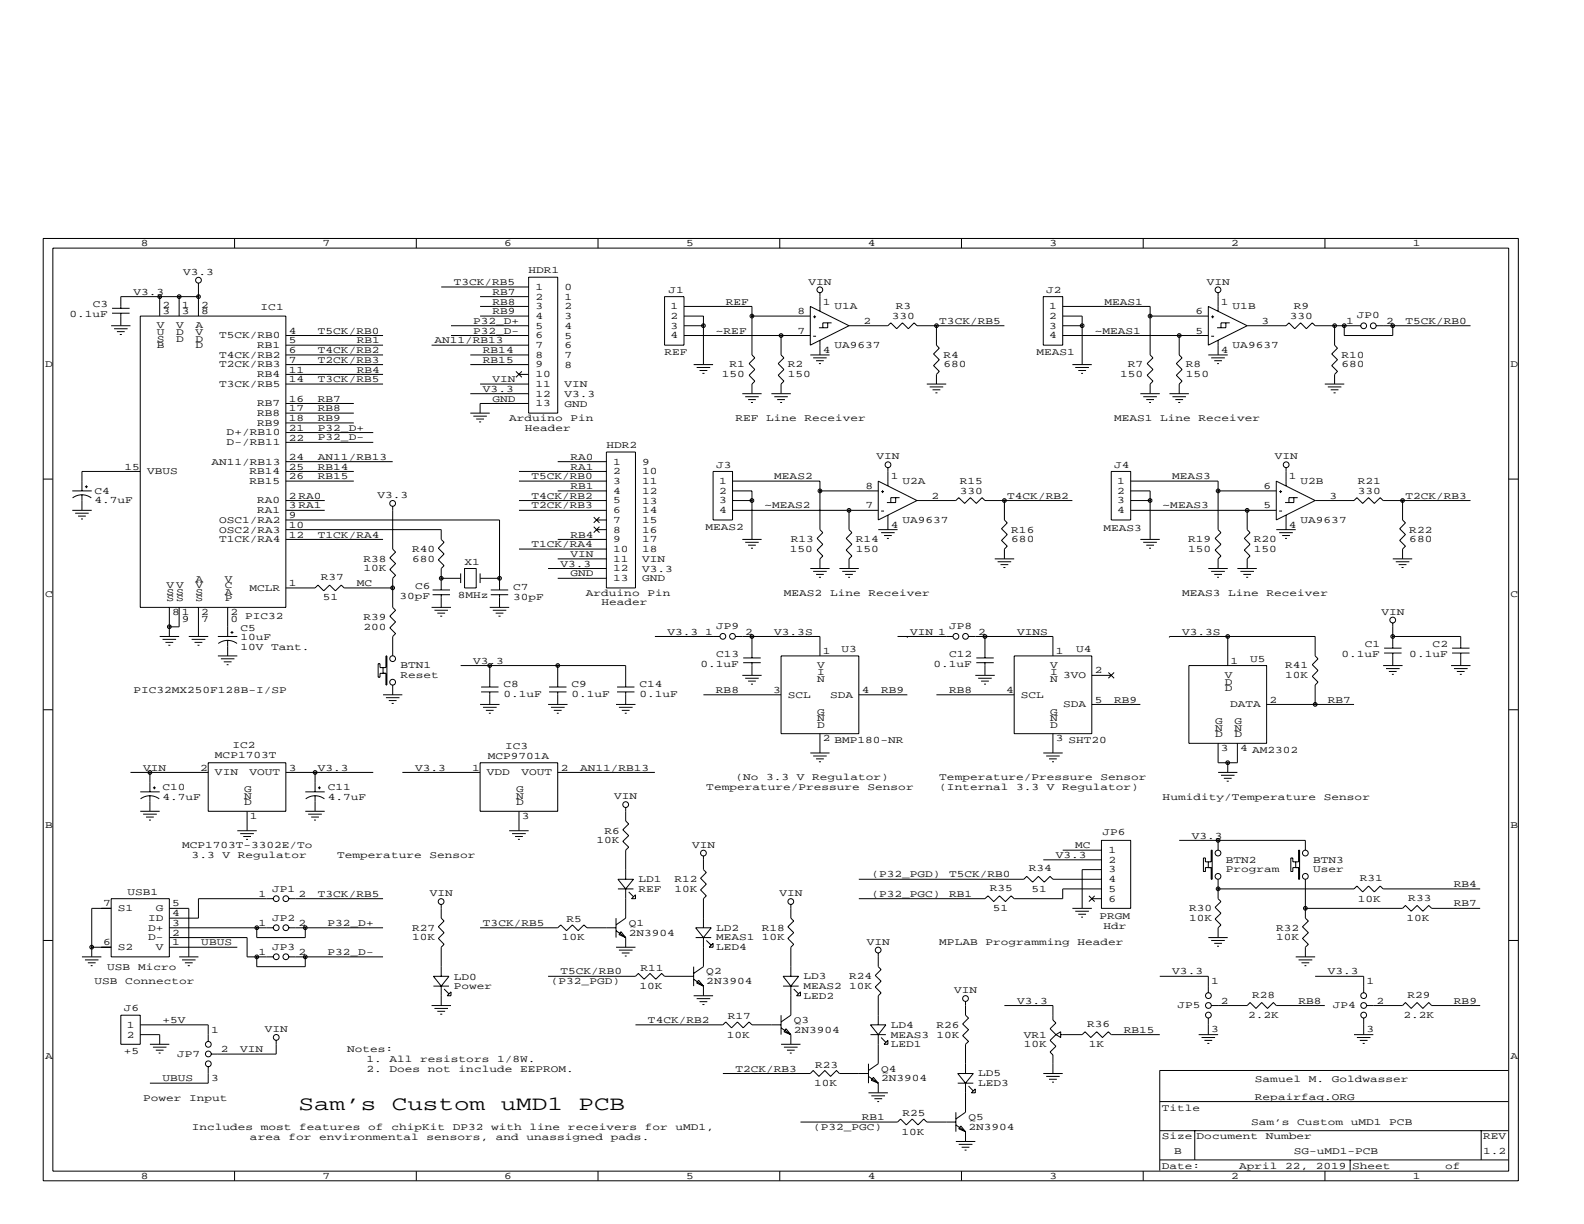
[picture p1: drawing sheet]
<svg xmlns="http://www.w3.org/2000/svg" width="279mm" height="216mm" viewBox="0 0 279 216" stroke-linecap="round" stroke-linejoin="round" font-family="sans-serif">
<g fill="none" stroke="#000" stroke-width=".18">
<path d="M7.6 42.1h260.2v166.2h-260.2zM9.3 43.8h256.8v162.8h-256.8zM19.6 57.5h3.4M19.8 55.2h3.1M19.8 54.4h3.1M20.1 58h2.4M20.6 58.5h1.4M21.1 59h.4M21.3 55.2v2.3M24.7 55.8h25.7v51.3h-25.7zM28.2 52.3v3.5M31.6 52.3v3.5"/>
<path d="M35 52.3h-13.7v2.1M35 49.9v5.9M41.4 42.1v1.7M50.4 59.2h17.2M73.4 42.1v1.7M77.8 50.6h15.4M79.6 57.5h13.6M79.6 59.2h13.6M84.7 52.3h8.5M84.7 55.8h8.5M84.7 54.1h8.5M93.2 48.9h5.2v24h-5.2z"/>
<path d="M105.5 42.1v1.7M117.2 52.3h3.4v8.6h-3.4zM120.6 57.5h3.5M120.6 54.1h12v8.5l.5 .5-1 1 1 1.1-1 1 1 1-.5 .5v1.7M120.6 55.8h3.5v8.5M120.6 59.2h22.3M132.6 55.8h10.3M137.5 42.1v1.7M137.8 59.2v3.4l.5 .5-1 1 1 1.1-1 1 1 1-.5 .5v1.7M142.9 54.1l6.9 3.4-6.9 3.4zM143.4 55.9h.5M143.4 59.3h.5"/>
<path d="M143.7 55.6v.5M144.6 51.6v3.3M146 56.9v.9h-1.6M146.7 56.9h-1.6v.9M149.8 57.5h6.8l.5-.6 1.1 1.1 1-1.1 1 1.1 1-1.1 .5 .6h15.5M165.2 57.5v3.4l.5 .5-1 1 1 1-1 1.1 1 1-.5 .5v1.7M169.6 42.1v1.7M184 52.3h3.5v8.6h-3.5zM187.5 57.5h3.4M187.5 54.1h15.4v8.5l.5 .5-1.1 1 1.1 1.1-1.1 1 1.1 1-.5 .5v1.7M187.5 55.8h3.4v8.5M187.5 59.2h25.6"/>
<path d="M201.7 42.1v1.7M202.9 55.8h10.2M208 59.2v3.4l.5 .5-1 1 1 1.1-1 1 1 1-.5 .5v1.7M213.1 54.1l6.9 3.4-6.9 3.4zM213.6 55.9h.5M213.6 59.3h.5M213.9 55.6v.5M214.9 51.6v3.3M216.2 56.9v.9h-1.5M216.9 56.9h-1.5v.9M220 57.5h6.8l.6-.6 1 1.1 1-1.1 1 1.1 1.1-1.1 .5 .6h8M233.7 42.1v1.7"/>
<path d="M235.4 57.5v3.4l.5 .5-1 1 1 1-1 1.1 1 1-.5 .5v1.7M237.1 57.5v1.7h8.6v-1.7M242.8 57.5h16.6M50.4 67.7h17.2M50.4 62.6h17.2M50.4 64.3h17.2M50.4 60.9h17.2M50.4 72.9h12M50.4 66h17.2M50.4 71.2h12M50.4 78h15.4M50.4 76.3h15.4"/>
<path d="M50.4 74.6h12M76.1 60.9h17.1M83 69.4h10.2M83 62.6h10.2M83 64.3h10.2M83 72.9h3.4M83.5 73.4h2.4M84 73.9h1.4M84.5 74.4h.4M84.7 67.7h8.5M91 65.5l1 1M91.5 66h1.7"/>
<path d="M92 65.5l-1 1M93.2 71.2h-8.5v1.7M107 79.7h5.1v24h-5.1zM122.4 64.3h3.4M122.9 64.8h2.4M123.4 65.4h1.4M123.9 65.9h.4M130.9 69.4h3.4M131.4 70h2.4M132 70.5h1.3M132.5 71h.3M136.1 69.4h3.4"/>
<path d="M136.6 70h2.4M137.1 70.5h1.4M137.6 71h.3M142.9 62.6h3.4M143.4 63.1h2.4M143.9 63.6h1.4M144.4 64.1h.4M144.6 60v2.6M163.5 67.7h3.4M164 68.2h2.4M164.5 68.8h1.4M165 69.3h.4"/>
<path d="M189.2 64.3h3.4M189.7 64.8h2.4M190.2 65.4h1.4M190.7 65.9h.3M201.1 69.4h3.5M201.7 70h2.4M202.2 70.5h1.4M202.7 71h.3M206.3 69.4h3.4M206.8 70h2.4M207.3 70.5h1.4M207.8 71h.4"/>
<path d="M213.1 62.6h3.5M213.6 63.1h2.5M214.2 63.6h1.3M214.7 64.1h.3M214.9 60v2.6M233.7 67.7h3.4M234.2 68.2h2.4M234.7 68.8h1.4M235.2 69.3h.4M7.6 84.5h1.7M12.8 90h3.4M12.8 86.6h3.4"/>
<path d="M12.8 87.8a2.74 2.74 0 0 1 3.3 0M13.3 90.5h2.3M13.8 91h1.3M14.3 91.5h.3M14.5 87.3v2.7M15 85.9h.5M15.2 85.6v.5M24.7 83.2h-10.2v3.4M50.4 83.2h12M50.4 91.7h37.7v12.4M50.4 90h6.9M50.4 95.1h17.2"/>
<path d="M50.4 93.4h27.4v1.7l.5 .6-1 1 1 1-1 1.1 1 1-.5 .5v3.8M50.4 81.4h18.9M50.4 84.9h12M50.4 88.3h6.9M69.3 89.3v7.6l.5 .5-1 1 1 1-1 1.1 1 1-.5 .5v5.1l.5 .5-1 1.1 1 1-1 1 1 1.1-.5 .5v3.4M91.5 83.2h15.5M91.5 90h15.5M91.5 84.9h15.5M91.5 88.3h15.5M91.5 96.9h15.5M98.4 86.6h8.6M98.4 95.1h8.6"/>
<path d="M98.4 98.6h8.6M98.4 81.4h8.6M104.7 91.2l1 1M104.7 92.9l1 1.1M105.2 91.7h1.8M105.2 93.4h1.8M105.7 91.2l-1 1M105.7 92.9l-1 1.1M125.8 83.2h3.4v8.5h-3.4zM129.2 84.9h15.4v8.5l.5 .6-1 1 1 1-1 1 1 1.1-.5 .5v1.7M129.2 90h25.7M129.2 86.6h3.4v8.5"/>
<path d="M129.2 88.3h3.4M130.9 95.1h3.4M131.4 95.7h2.4M132 96.2h1.3M132.5 96.7h.3M144.6 86.6h10.3M149.8 90v3.4l.5 .6-1 1 1 1-1 1 1 1.1-.5 .5v1.7M154.9 93.4h3.4M154.9 84.9l6.8 3.4-6.8 3.4zM155.4 94h2.4M155.4 86.7h.5M155.4 90.1h.5"/>
<path d="M155.7 86.5v.5M155.9 94.5h1.4M156.4 95h.4M156.6 82.5v3.2M156.6 90.9v2.5M158 87.8v.8h-1.6M158.7 87.8h-1.6v.8M161.7 88.3h6.9l.5-.5 1.1 1 1-1 1 1 1-1 .5 .5h15.5M175.5 98.6h3.4M176 99.1h2.4M176.5 99.6h1.4M177.2 88.3v3.4l.5 .5-1 1.1 1 1-1 1 1 1-.5 .6v1.7"/>
<path d="M196 83.2h3.4v8.5h-3.4zM199.4 84.9h15.5v8.5l.5 .6-1.1 1 1.1 1-1.1 1 1.1 1.1-.5 .5v1.7M199.4 90h25.7M199.4 86.6h3.5v8.5M199.4 88.3h3.5M201.1 95.1h3.5M201.7 95.7h2.4M202.2 96.2h1.4M202.7 96.7h.3M214.9 86.6h10.2M220 90v3.4l.5 .6-1 1 1 1-1 1 1 1.1-.5 .5v1.7M225.1 93.4h3.4"/>
<path d="M225.1 84.9l6.9 3.4-6.9 3.4zM225.6 94h2.4M225.6 86.7h.5M225.6 90.1h.5M225.9 86.5v.5M226.2 94.5h1.3M226.7 95h.3M226.8 82.5v3.2M226.8 90.9v2.5M228.2 87.8v.8h-1.5M228.9 87.8h-1.5v.8M232 88.3h6.8l.5-.5 1.1 1 1-1 1 1 1.1-1 .5 .5h15.4"/>
<path d="M245.7 98.6h3.4M246.2 99.1h2.4M246.7 99.6h1.4M247.4 88.3v3.4l.5 .5-1 1.1 1 1-1 1 1 1-.5 .6v1.7M266.1 84.5h1.7M28.2 112.3h3.4M28.7 112.8h2.4M29.2 113.3h1.4M29.7 113.8h.3M29.9 107.1v5.2M31.6 107.1v3.5h-1.7M33.3 112.3h3.4"/>
<path d="M33.8 112.8h2.4M34.3 113.3h1.4M34.8 113.8h.4M35 107.1v5.2M38.4 112.3h3.5M38.4 115.7h3.5M38.5 113.5a2.74 2.74 0 0 1 3.3 0M39 116.2h2.4M39.5 116.7h1.3M40 117.2h.3M40.2 107.1v5.2M40.2 113v2.7"/>
<path d="M40.7 111.6h.5M40.9 111.3v.5M50.4 103.7h5.2l.5-.5 1 1 1-1 1.1 1 1-1 .5 .5h8.6M66.7 117.1h.3v.7h1.1v-2.1h.1v5.1h-.1v-2h-1.1v.7h-.3zM67.6 117.8v1M76.1 107.1h3.5M76.3 104.9h3.1M76.3 104.1h3.1M76.6 107.6h2.4M77.1 108.2h1.4M77.6 108.7h.4M77.8 104.9v2.2"/>
<path d="M77.8 102h3.5M81.3 101.1v1.7M81.3 117.4h29.1v3.8M81.9 100.3h2.1v3.4h-2.1zM84.7 101.1v1.7M84.7 102h3.4M86.4 107.1h3.4M86.4 117.4v3.8M86.6 104.9h3M86.6 104.1h3M86.9 107.6h2.4M87.4 108.2h1.4"/>
<path d="M87.9 108.7h.4M88.1 104.9v2.2M96.7 100.3h10.3M98.4 117.4v3.8M98.4 102h8.6M115.5 112.3h11.5M129.7 112.3h14.9v3.4M130.9 119.1h3.4M131.1 116.9h3.1M131.1 116.1h3.1M131.4 119.6h2.4M132.6 112.3v3.8"/>
<path d="M132.6 116.9v2.2M137.8 115.7h13.7v13.7h-13.7zM142.9 100.3h3.4M143.4 100.8h2.4M143.9 101.3h1.4M144.4 101.8h.4M148.1 100.3h3.4M148.6 100.8h2.4M149.1 101.3h1.3M149.6 101.8h.3M158.3 112.3h9.8M160 112.3h.1"/>
<path d="M170.8 112.3h14.9v3.4M172 119.1h3.5M172.2 116.9h3.1M172.2 116.1h3.1M172.5 119.6h2.4M173.7 112.3v3.8M173.7 116.9v2.2M177 100.1h.3M178.9 115.7h13.7v13.7h-13.7zM192.6 119.1h3.4M195.5 118.6l1 1M196.5 118.6l-1 1"/>
<path d="M206.3 112.3h.1M206.3 112.3h25.7v3.4l.5 .5-1 1 1 1.1-1 1 1 1-.5 .5v3.5M209.7 117.4h13.7v13.7h-13.7zM213.1 100.3h3.5M213.6 100.8h2.5M214.2 101.3h1.3M214.7 101.8h.3M216.6 112.3v5.1M218.3 100.3h3.4M218.8 100.8h2.4M219.3 101.3h1.4M219.8 101.8h.4"/>
<path d="M244 117.4h3.4M244.1 115.2h3.1M244.1 114.3h3.1M244.5 117.9h2.4M245 118.4h1.4M245.5 118.9h.3M245.7 112.3h12v2M245.7 109.9v4.4M245.7 115.2v2.2M247.2 100.1h.4M256 117.4h3.4M256.1 115.2h3.1"/>
<path d="M256.1 114.3h3.1M256.5 117.9h2.4M257 118.4h1.3M257.5 118.9h.3M257.7 115.2v2.2M7.6 125.2h1.7M23 136.2h13.7M24.7 139.7h3.5M26.4 136.2v3.5M27 139h.5M27.2 138.7v.5M36.7 134.5h13.7v8.6h-13.7z"/>
<path d="M50.4 136.2h15.4M53.8 139.7h3.5M55.6 136.2v3.5M56.1 139h.5M56.3 138.7v.5M67.6 122.6h3.4M68.1 123.1h2.4M68.6 123.6h1.4M69.1 124.1h.3M69.3 120.8v1.8M71 136.2h13.7M84.7 134.5h13.7v8.6h-13.7z"/>
<path d="M84.7 124.3h3.4M84.9 122h3M84.9 121.2h3M85.2 124.8h2.4M85.7 125.3h1.4M86.2 125.8h.4M86.4 122v2.3M96.7 124.3h3.4M96.9 122h3M96.9 121.2h3M97.2 124.8h2.4M97.7 125.3h1.4"/>
<path d="M98.2 125.8h.4M98.4 122v2.3M98.4 136.2h17.1M108.7 124.3h3.4M108.8 122h3.1M108.8 121.2h3.1M109.2 124.8h2.4M109.7 125.3h1.3M110.2 125.8h.3M110.4 122v2.3M124.1 122.6h13.7M132 120.1h1.3"/>
<path d="M132.5 120.7h.3M142.9 132.8h3.4M143.4 133.3h2.4M143.9 133.9h1.4M144.4 134.4h.4M144.6 129.4v3.4M151.5 122.6h8.5M165.2 122.6h13.7M173.1 120.1h1.3M173.6 120.7h.3M184 132.8h3.5M184.5 133.3h2.4"/>
<path d="M185 133.9h1.4M185.6 134.4h.3M185.7 129.4v3.4M192.6 124.3h8.5M214.9 131.1v3.4h3.4v-3.4M214.9 136.2h3.4M215.4 136.8h2.4M215.9 137.3h1.3M216.4 137.8h.3M216.6 134.5v1.7M223.4 124.3h15.4M266.1 125.2h1.7"/>
<path d="M19.6 158.5h10.3v10.3h-10.3zM24.7 143.1h3.5M24.8 140.9a2.74 2.74 0 0 1 3.3 0M25.2 143.6h2.5M25.8 144.1h1.3M26.3 144.7h.3M26.4 140.4v2.7M41.9 146.5h3.4M42.4 147h2.4M42.9 147.5h1.4M43.4 148.1h.3M43.6 143.1v3.4"/>
<path d="M48.2 158.5h-13.2v3.5h-5.1M51 158.5h16.6M53.8 143.1h3.5M53.9 140.9a2.74 2.74 0 0 1 3.3 0M54.4 143.6h2.4M54.9 144.1h1.4M55.4 144.7h.3M55.6 140.4v2.7M77.8 159.5v2.5l.5 .5-1 1 1 1-1 1 1 1.1-.5 .5v5.1M89.8 146.5h3.4M90.3 147h2.4M90.9 147.5h1.3"/>
<path d="M91.4 148.1h.3M91.5 143.1v3.4M109 155.1h2.7l-1.3 1.7zM109 156.8h2.7M110.4 142.4v2.4l.5 .5-1 1.1 1 1-1 1 1 1-.5 .6v5.1M110.4 156.8v5.2l-1.7 1.1M110.9 157.3l.8 .9M112.1 157.8v.7h-.7zM124.1 151v2.4l.5 .5-1 1 1 1.1-1 1 1 1-.5 .5v5.2M139.5 159.5v2.5l.5 .5-1 1 1 1-1 1 1 1.1-.5 .5v5.1M151.5 155.1h29.1l.5-.5 1 1 1.1-1 1 1 1-1 .5 .5h8.6M184 151.7h10.3"/>
<path d="M187.5 150h6.8M192.1 158l1 1M192.6 158.5h1.7M193.1 158l-1 1M194.3 156.8h-6.8v1.7h-8.6l-.5-.5-1.1 1-1-1-1 1-1-1-.6 .5h-22.2M194.3 148.2h5.1v12h-5.1zM194.3 153.4h-3.4v6.8M208 148.2h22.3v1.8M213.1 152v1M213.6 150h.2v5.1h-.2v-2.1h-1v.7h-.3v-2.4h.3v.7h1zM214.9 148.2v1.8M214.9 155.1v3.4l.5 .5-1.1 1 1.1 1.1-1.1 1 1.1 1-.5 .6v1.7"/>
<path d="M214.9 156.8h23.9l.5-.5 1.1 1 1-1 1 1 1.1-1 .5 .5h17.1M227.7 151.3h.3v.7h1.1v-2h.1v5.1h-.1v-2.1h-1.1v.7h-.3zM228.5 152v1M230.3 155.1v6.9l.5 .5-1.1 1 1.1 1-1.1 1 1.1 1.1-.5 .5v1.7M7.6 165.9h1.7M14.5 168.8h3.4M15 169.3h2.4M15.5 169.8h1.4M16 170.3h.3M16.2 167.1h3.4M19.6 160.2h-3.4v8.6M21.3 179.1h3.4v5.1h-3.4z"/>
<path d="M29.9 165.4h13.7v3.4h4.6M29.9 160.2h3.4v8.6M29.9 163.7h18.3M29.9 167.1h12M31.6 168.8h3.4M32.1 169.3h2.4M32.6 169.8h1.4M33.1 170.3h.4M45.3 163.7v1.7h8.5v-1.7M45.3 168.8v1.7h8.5v-1.7M51 163.7h16.6M51 168.8h16.6"/>
<path d="M76.1 177.4h3.5M76.5 172.2h2.7l-1.4 1.7zM76.5 173.9h2.7M76.6 177.9h2.4M77.1 178.4h1.4M77.6 178.9h.4M77.8 173.9v3.5M78.3 174.4l.9 .9M79.6 175v.6h-.7zM84.7 163.7h13.7l.5-.6 1 1.1 1.1-1.1 1 1.1 1-1.1 .5 .6h5.2M96.7 172.2h15.4l.5-.5 1 1 1.1-1 1 1 1-1 .5 .5h5.2M108.7 162v3.4"/>
<path d="M108.7 164.2l1.7 1.2M108.7 167.1h3.4M109.2 167.6h2.4M109.5 164.3l.9 1.1-1.2-.6zM109.7 168.1h1.3M110.2 168.6h.3M110.4 165.4v1.7M122.4 175.6h3.4M122.4 170.5v3.4M122.4 172.7l1.7 1.2M122.7 165.4h2.8M122.7 163.7h2.8l-1.4 1.7z"/>
<path d="M122.9 176.1h2.4M123.2 172.9l.9 1-1.2-.5zM123.4 176.7h1.4M123.9 177.2h.4M124.1 165.4v5.1l-1.7 1.2M124.1 173.9v1.7M124.6 165.9l.9 .8M125.8 166.4v.7h-.7zM137.8 179.1v3.4M138.1 172.2h2.8l-1.4 1.7zM138.1 173.9h2.8M139.5 173.9v5.2l-1.7 1.2"/>
<path d="M140 174.4l.9 .9M141.2 175v.6h-.7zM154.9 168.1v2.4l.5 .5-1 1.1 1 1-1 1 1 1-.5 .5v5.2M170.3 176.7v2.4l.5 .5-1 1 1 1-1 1.1 1 1-.5 .5v5.2M177.2 177.4h8.5v2.5l.6 .5-1.1 1.1 1.1 1M189.2 160.2h3.4M189.7 160.7h2.4M190.2 161.3h1.4M190.7 161.8h.3M204.6 172.2h8.5v2.9M213.1 179.6v2.9M213.1 165.4h3.5"/>
<path d="M213.6 165.9h2.5M213.6 177.4h6.4l.5-.6 1 1.1 1.1-1.1 1 1.1 1-1.1 .5 .6h8.6M214.2 166.4h1.3M214.7 166.9h.3M228.5 168.8h3.5M229.1 169.3h2.4M229.6 169.8h1.3M230.1 170.3h.3M230.3 160.2h17.1l.5-.5 1 1 1.1-1 1 1 1-1 .5 .5h8.6M232 172.2h8.5v2.9M240.5 179.6v2.9M241 177.4h6.4l.5-.6 1 1.1 1.1-1.1 1 1.1 1-1.1 .5 .6h8.6"/>
<path d="M266.1 165.9h1.7M24.7 180.8h12v2.9M24.7 182.5h3.5v1.7M26.4 184.2h3.5M27 184.7h2.4M27.5 185.2h1.4M28 185.8h.3M36.7 188.1v3h-10.3M48.7 183.5v2.4h-11.5M112.1 180.8h15.4l.5-.5 1 1 1.1-1 1 1 1-1 .5 .5h5.2M127.5 189.4h15.4l.5-.6 1 1.1 1.1-1.1 1 1.1 1-1.1 .6 .6h5.1M137.8 184.2h3.4"/>
<path d="M137.8 181.3l1.7 1.2M138.3 184.7h2.4M138.6 181.5l.9 1-1.2-.5zM138.8 185.2h1.4M139.3 185.8h.3M139.5 182.5v1.7M141.2 197.9h17.1l.6-.5 1 1 1-1 1 1 1-1 .6 .5h5.1M153.2 192.8h3.4M153.2 187.6v3.5M153.2 189.9l1.7 1.2M153.5 180.8h2.8l-1.4 1.7zM153.5 182.5h2.8"/>
<path d="M153.7 193.3h2.4M154.1 190l.8 1.1-1.2-.5zM154.2 193.8h1.4M154.7 194.3h.4M154.9 182.5v5.1l-1.7 1.2M154.9 191.1v1.7M155.4 183l.9 .9M155.9 184.2l.7-.7v.7zM168.6 196.2v3.4M168.6 198.4l1.7 1.2M168.9 189.4h2.8l-1.4 1.7zM168.9 191.1h2.8"/>
<path d="M169.5 198.6l.8 1-1.2-.5zM170.3 191.1v5.1l-1.7 1.2M170.3 199.6v1.7M170.8 191.6l.9 .8M172 192.1v.7h-.7zM184 189.4h3.5M184.5 189.9h2.4M185 190.4h1.4M185.6 190.9h.3M186.3 182.5l-1.1 1 1.1 1.1-1.1 1 .5 .5v3.3M186.3 182.5l.8-.5v1zM187.1 182.5h3.8l.5-.5 1 1 1-1 1.1 1 1-1 .5 .5h8.6"/>
<path d="M204.6 199.4h61.5M204.6 194.3h61.5M210.7 199.4v5.2M211.4 182.5h3.5M211.9 183h2.4M212.4 183.5h1.4M213 184h.3M238.8 182.5h3.4M239.3 183h2.4M239.9 183.5h1.3M240.4 184h.3M261.3 199.4v5.2"/>
<path d="M266.1 188.8h-61.5v17.7M41.4 206.6v1.7M73.4 206.6v1.7M105.5 206.6v1.7M137.5 206.6v1.7M168.6 201.3h3.4M169.1 201.9h2.4M169.6 206.6v1.7M169.6 202.4h1.4M170.2 202.9h.3M201.7 206.6v1.7M204.6 204.6h61.5"/>
<path d="M233.7 206.6v1.7M238.2 204.6v1.9"/>
<circle cx="28.2" cy="52.3" r=".33"/>
<circle cx="28.2" cy="52.3" r=".08"/>
<circle cx="31.6" cy="52.3" r=".33"/>
<circle cx="31.6" cy="52.3" r=".08"/>
<circle cx="35" cy="52.3" r=".33"/>
<circle cx="35" cy="49.4" r=".51"/>
<circle cx="35" cy="52.3" r=".08"/>
<circle cx="124.1" cy="57.4" r=".33"/>
<circle cx="124.1" cy="57.4" r=".08"/>
<circle cx="132.6" cy="55.8" r=".33"/>
<circle cx="132.6" cy="55.8" r=".08"/>
<circle cx="137.8" cy="59.2" r=".33"/>
<circle cx="137.8" cy="59.2" r=".08"/>
<circle cx="144.6" cy="51.1" r=".51"/>
<circle cx="165.2" cy="57.4" r=".33"/>
<circle cx="165.2" cy="57.4" r=".08"/>
<circle cx="190.9" cy="57.4" r=".33"/>
<circle cx="190.9" cy="57.4" r=".08"/>
<circle cx="202.9" cy="55.8" r=".33"/>
<circle cx="202.9" cy="55.8" r=".08"/>
<circle cx="208" cy="59.2" r=".33"/>
<circle cx="208" cy="59.2" r=".08"/>
<circle cx="214.8" cy="51.1" r=".51"/>
<circle cx="235.4" cy="57.4" r=".33"/>
<circle cx="235.4" cy="57.4" r=".08"/>
<circle cx="237.1" cy="57.4" r=".33"/>
<circle cx="237.1" cy="57.4" r=".08"/>
<circle cx="240.5" cy="57.5" r=".51"/>
<circle cx="242.2" cy="57.5" r=".51"/>
<circle cx="245.7" cy="57.4" r=".33"/>
<circle cx="245.7" cy="57.4" r=".08"/>
<circle cx="69.3" cy="88.8" r=".51"/>
<circle cx="132.6" cy="88.3" r=".33"/>
<circle cx="132.6" cy="88.3" r=".08"/>
<circle cx="144.6" cy="86.6" r=".33"/>
<circle cx="144.6" cy="86.6" r=".08"/>
<circle cx="149.8" cy="90" r=".33"/>
<circle cx="149.8" cy="90" r=".08"/>
<circle cx="156.6" cy="82" r=".51"/>
<circle cx="177.2" cy="88.3" r=".33"/>
<circle cx="177.2" cy="88.3" r=".08"/>
<circle cx="202.9" cy="88.3" r=".33"/>
<circle cx="202.9" cy="88.3" r=".08"/>
<circle cx="214.9" cy="86.6" r=".33"/>
<circle cx="214.9" cy="86.6" r=".08"/>
<circle cx="220" cy="90" r=".33"/>
<circle cx="220" cy="90" r=".08"/>
<circle cx="226.9" cy="82" r=".51"/>
<circle cx="247.4" cy="88.3" r=".33"/>
<circle cx="247.4" cy="88.3" r=".08"/>
<circle cx="29.9" cy="110.6" r=".33"/>
<circle cx="29.9" cy="110.6" r=".08"/>
<circle cx="69.3" cy="103.7" r=".33"/>
<circle cx="69.3" cy="116.2" r=".51"/>
<circle cx="69.3" cy="103.7" r=".08"/>
<circle cx="77.8" cy="102" r=".33"/>
<circle cx="77.8" cy="102" r=".08"/>
<circle cx="86.4" cy="117.4" r=".33"/>
<circle cx="86.4" cy="117.4" r=".08"/>
<circle cx="88.1" cy="102" r=".33"/>
<circle cx="88.1" cy="102" r=".08"/>
<circle cx="98.4" cy="117.4" r=".33"/>
<circle cx="98.4" cy="117.4" r=".08"/>
<circle cx="127.5" cy="112.2" r=".51"/>
<circle cx="129.2" cy="112.2" r=".51"/>
<circle cx="132.6" cy="112.3" r=".33"/>
<circle cx="132.6" cy="112.3" r=".08"/>
<circle cx="168.6" cy="112.2" r=".51"/>
<circle cx="170.3" cy="112.2" r=".51"/>
<circle cx="173.7" cy="112.3" r=".33"/>
<circle cx="173.7" cy="112.3" r=".08"/>
<circle cx="216.6" cy="112.3" r=".33"/>
<circle cx="216.6" cy="112.3" r=".08"/>
<circle cx="245.7" cy="112.3" r=".33"/>
<circle cx="245.7" cy="109.4" r=".51"/>
<circle cx="245.7" cy="112.3" r=".08"/>
<circle cx="26.4" cy="136.2" r=".33"/>
<circle cx="26.4" cy="136.2" r=".08"/>
<circle cx="55.6" cy="136.2" r=".33"/>
<circle cx="55.6" cy="136.2" r=".08"/>
<circle cx="69.3" cy="120.3" r=".51"/>
<circle cx="216.6" cy="134.5" r=".33"/>
<circle cx="216.6" cy="134.5" r=".08"/>
<circle cx="232" cy="124.2" r=".33"/>
<circle cx="232" cy="124.2" r=".08"/>
<circle cx="48.7" cy="158.5" r=".51"/>
<circle cx="50.4" cy="158.5" r=".51"/>
<circle cx="77.8" cy="159" r=".51"/>
<circle cx="110.4" cy="141.9" r=".51"/>
<circle cx="124.1" cy="150.5" r=".51"/>
<circle cx="139.5" cy="159" r=".51"/>
<circle cx="214.8" cy="150.5" r=".51"/>
<circle cx="214.8" cy="154.6" r=".51"/>
<circle cx="214.9" cy="148.2" r=".33"/>
<circle cx="214.9" cy="156.8" r=".33"/>
<circle cx="214.9" cy="148.2" r=".08"/>
<circle cx="214.9" cy="156.8" r=".08"/>
<circle cx="230.3" cy="154.6" r=".51"/>
<circle cx="230.3" cy="150.5" r=".51"/>
<circle cx="16.2" cy="167.1" r=".33"/>
<circle cx="16.2" cy="167.1" r=".08"/>
<circle cx="45.3" cy="168.8" r=".33"/>
<circle cx="45.3" cy="163.6" r=".33"/>
<circle cx="45.3" cy="168.8" r=".08"/>
<circle cx="45.3" cy="163.6" r=".08"/>
<circle cx="48.7" cy="168.8" r=".51"/>
<circle cx="48.7" cy="163.6" r=".51"/>
<circle cx="50.4" cy="168.8" r=".51"/>
<circle cx="50.4" cy="163.6" r=".51"/>
<circle cx="53.8" cy="168.8" r=".33"/>
<circle cx="53.8" cy="163.6" r=".33"/>
<circle cx="53.8" cy="168.8" r=".08"/>
<circle cx="53.8" cy="163.6" r=".08"/>
<circle cx="154.9" cy="167.6" r=".51"/>
<circle cx="170.3" cy="176.1" r=".51"/>
<circle cx="213.1" cy="179" r=".51"/>
<circle cx="213.1" cy="175.6" r=".51"/>
<circle cx="213.1" cy="177.4" r=".51"/>
<circle cx="230.3" cy="160.2" r=".33"/>
<circle cx="230.3" cy="160.2" r=".08"/>
<circle cx="240.5" cy="175.6" r=".51"/>
<circle cx="240.5" cy="179" r=".51"/>
<circle cx="240.5" cy="177.4" r=".51"/>
<circle cx="36.7" cy="187.6" r=".51"/>
<circle cx="36.7" cy="185.9" r=".51"/>
<circle cx="36.7" cy="184.2" r=".51"/>
<circle cx="48.7" cy="183" r=".51"/>
</g>
<g font-size="3.6">
<text x="52.7" y="195.9">Sam’s</text>
<text x="69.1" y="195.9">Custom</text>
<text x="88.3" y="195.9">uMD1</text>
<text x="102" y="195.9">PCB</text>
</g>
<g font-size="1.8">
<text x="24.8" y="43.4">8</text>
<text x="56.9" y="43.4">7</text>
<text x="89" y="43.4">6</text>
<text x="121" y="43.4">5</text>
<text x="153.1" y="43.4">4</text>
<text x="185.1" y="43.4">3</text>
<text x="217.2" y="43.4">2</text>
<text x="249.2" y="43.4">1</text>
<text x="23.5" y="52">V3.3</text>
<text x="32.3" y="48.5">V3.3</text>
<text x="80.1" y="50.3">T3CK/RB5</text>
<text x="86.9" y="52">RB7</text>
<text x="86.9" y="53.7">RB8</text>
<text x="93.2" y="48.2">HDR1</text>
<text x="94.4" y="51.1">1</text>
<text x="94.4" y="52.8">2</text>
<text x="99.6" y="51.1">0</text>
<text x="99.6" y="52.9">1</text>
<text x="117.9" y="51.6">J1</text>
<text x="128" y="53.7">REF</text>
<text x="142.6" y="50.2">VIN</text>
<text x="145.1" y="53.7">1</text>
<text x="184.5" y="51.6">J2</text>
<text x="194.8" y="53.7">MEAS1</text>
<text x="212.9" y="50.2">VIN</text>
<text x="215.3" y="53.7">1</text>
<text x="12.2" y="55.9">0.1uF</text>
<text x="16.4" y="54.2">C3</text>
<text x="27.7" y="57.9">V</text>
<text x="27.7" y="59.1">U</text>
<text x="28.7" y="54.3">2</text>
<text x="28.7" y="55.4">3</text>
<text x="31.1" y="57.9">V</text>
<text x="31.1" y="59.1">D</text>
<text x="32.1" y="54.3">1</text>
<text x="32.1" y="55.4">3</text>
<text x="34.5" y="57.9">A</text>
<text x="34.5" y="59.1">V</text>
<text x="35.5" y="54.3">2</text>
<text x="35.5" y="55.4">8</text>
<text x="38.6" y="59.7">T5CK/RB0</text>
<text x="46" y="54.7">IC1</text>
<text x="51" y="58.9">4</text>
<text x="56.1" y="58.9">T5CK/RB0</text>
<text x="83.5" y="57.1">P32_D+</text>
<text x="83.5" y="58.9">P32_D-</text>
<text x="86.9" y="55.4">RB9</text>
<text x="94.4" y="54.6">3</text>
<text x="94.4" y="56.3">4</text>
<text x="94.4" y="58">5</text>
<text x="94.4" y="59.7">6</text>
<text x="99.6" y="54.6">2</text>
<text x="99.6" y="56.3">3</text>
<text x="99.6" y="58">4</text>
<text x="99.6" y="59.7">5</text>
<text x="118.3" y="54.6">1</text>
<text x="118.3" y="56.3">2</text>
<text x="118.3" y="58">3</text>
<text x="118.3" y="59.7">4</text>
<text x="126.3" y="58.9">~REF</text>
<text x="140.7" y="55.4">8</text>
<text x="140.7" y="58.9">7</text>
<text x="147.2" y="54.6">U1A</text>
<text x="152.3" y="57.1">2</text>
<text x="157.3" y="56.3">330</text>
<text x="158" y="54.6">R3</text>
<text x="165.7" y="57.1">T3CK/RB5</text>
<text x="185.1" y="54.6">1</text>
<text x="185.1" y="56.3">2</text>
<text x="185.1" y="58">3</text>
<text x="185.1" y="59.7">4</text>
<text x="193.1" y="58.9">~MEAS1</text>
<text x="210.9" y="55.4">6</text>
<text x="210.9" y="58.9">5</text>
<text x="217.4" y="54.6">U1B</text>
<text x="222.5" y="57.1">3</text>
<text x="227.5" y="56.3">330</text>
<text x="228.2" y="54.6">R9</text>
<text x="237.4" y="57.1">1</text>
<text x="239.3" y="56.1">JP0</text>
<text x="244.5" y="57.1">2</text>
<text x="247.9" y="57.1">T5CK/RB0</text>
<text x="8" y="64.7">D</text>
<text x="27.7" y="60.3">S</text>
<text x="27.7" y="61.4">B</text>
<text x="31.1" y="60.3">D</text>
<text x="34.5" y="60.3">D</text>
<text x="34.5" y="61.4">D</text>
<text x="38.6" y="63.1">T4CK/RB2</text>
<text x="38.6" y="64.8">T2CK/RB3</text>
<text x="45.4" y="61.4">RB1</text>
<text x="51" y="60.6">5</text>
<text x="51" y="62.3">6</text>
<text x="51" y="64">7</text>
<text x="51" y="65.7">11</text>
<text x="56.1" y="62.3">T4CK/RB2</text>
<text x="56.1" y="64">T2CK/RB3</text>
<text x="62.9" y="60.6">RB1</text>
<text x="62.9" y="65.7">RB4</text>
<text x="76.6" y="60.6">AN11/RB13</text>
<text x="85.2" y="62.3">RB14</text>
<text x="85.2" y="64">RB15</text>
<text x="94.4" y="61.4">7</text>
<text x="94.4" y="63.1">8</text>
<text x="94.4" y="64.8">9</text>
<text x="99.6" y="61.4">6</text>
<text x="99.6" y="63.1">7</text>
<text x="99.6" y="64.8">8</text>
<text x="117.2" y="62.6">REF</text>
<text x="128.7" y="64.8">R1</text>
<text x="139" y="64.8">R2</text>
<text x="145.1" y="62.2">4</text>
<text x="147.2" y="61.4">UA9637</text>
<text x="166.4" y="63.1">R4</text>
<text x="166.4" y="64.8">680</text>
<text x="182.8" y="62.6">MEAS1</text>
<text x="198.9" y="64.8">R7</text>
<text x="209.2" y="64.8">R8</text>
<text x="215.3" y="62.2">4</text>
<text x="217.4" y="61.4">UA9637</text>
<text x="236.6" y="63.1">R10</text>
<text x="236.6" y="64.8">680</text>
<text x="266.4" y="64.7">D</text>
<text x="38.6" y="68.3">T3CK/RB5</text>
<text x="45.4" y="66.5">RB4</text>
<text x="45.4" y="71.7">RB7</text>
<text x="51" y="67.4">14</text>
<text x="51" y="70.8">16</text>
<text x="56.1" y="67.4">T3CK/RB5</text>
<text x="56.1" y="70.8">RB7</text>
<text x="85.2" y="69.1">V3.3</text>
<text x="86.9" y="67.4">VIN</text>
<text x="86.9" y="70.8">GND</text>
<text x="94.4" y="66.5">10</text>
<text x="94.4" y="68.3">11</text>
<text x="94.4" y="70">12</text>
<text x="94.4" y="71.7">13</text>
<text x="99.6" y="68.3">VIN</text>
<text x="99.6" y="71.7">GND</text>
<text x="99.6" y="70">V3.3</text>
<text x="127.3" y="66.5">150</text>
<text x="139" y="66.5">150</text>
<text x="197.6" y="66.5">150</text>
<text x="209.2" y="66.5">150</text>
<text x="40" y="76.8">D+/RB10</text>
<text x="45.4" y="73.4">RB8</text>
<text x="45.4" y="75.1">RB9</text>
<text x="51" y="72.5">17</text>
<text x="51" y="74.3">18</text>
<text x="51" y="76">21</text>
<text x="51" y="77.7">22</text>
<text x="56.1" y="72.5">RB8</text>
<text x="56.1" y="74.3">RB9</text>
<text x="56.1" y="76">P32_D+</text>
<text x="56.1" y="77.7">P32_D-</text>
<text x="89.8" y="74.2">Arduino</text>
<text x="92.6" y="75.9">Header</text>
<text x="100.7" y="74.2">Pin</text>
<text x="129.7" y="74.3">REF</text>
<text x="135.1" y="74.3">Line</text>
<text x="141.9" y="74.3">Receiver</text>
<text x="196.5" y="74.3">MEAS1</text>
<text x="204.6" y="74.3">Line</text>
<text x="211.4" y="74.3">Receiver</text>
<text x="22" y="82.8">15</text>
<text x="25.9" y="83.7">VBUS</text>
<text x="37.3" y="81.9">AN11/RB13</text>
<text x="40" y="78.5">D-/RB11</text>
<text x="44" y="83.7">RB14</text>
<text x="51" y="81.1">24</text>
<text x="51" y="82.8">25</text>
<text x="56.1" y="81.1">AN11/RB13</text>
<text x="56.1" y="82.8">RB14</text>
<text x="100.6" y="81.1">RA0</text>
<text x="100.6" y="82.8">RA1</text>
<text x="107" y="79">HDR2</text>
<text x="108.2" y="81.9">1</text>
<text x="108.2" y="83.7">2</text>
<text x="113.3" y="82">9</text>
<text x="113.3" y="83.7">10</text>
<text x="126.3" y="82.5">J3</text>
<text x="154.6" y="81">VIN</text>
<text x="196.5" y="82.5">J4</text>
<text x="224.8" y="81">VIN</text>
<text x="16.7" y="87.1">C4</text>
<text x="16.7" y="88.8">4.7uF</text>
<text x="44" y="85.4">RB15</text>
<text x="45.4" y="88.8">RA0</text>
<text x="51" y="84.5">26</text>
<text x="51" y="88">2 RA0</text>
<text x="51" y="89.7">3 RA1</text>
<text x="56.1" y="84.5">RB15</text>
<text x="66.6" y="87.9">V3.3</text>
<text x="93.8" y="84.5">T5CK/RB0</text>
<text x="93.8" y="89.7">T2CK/RB3</text>
<text x="93.8" y="88">T4CK/RB2</text>
<text x="100.6" y="86.3">RB1</text>
<text x="108.2" y="85.4">3</text>
<text x="108.2" y="87.1">4</text>
<text x="108.2" y="88.8">5</text>
<text x="113.3" y="85.4">11</text>
<text x="113.3" y="87.1">12</text>
<text x="113.3" y="88.8">13</text>
<text x="126.8" y="85.4">1</text>
<text x="126.8" y="87.1">2</text>
<text x="126.8" y="88.8">3</text>
<text x="134.8" y="89.7">~MEAS2</text>
<text x="136.6" y="84.5">MEAS2</text>
<text x="152.6" y="86.3">8</text>
<text x="152.6" y="89.7">7</text>
<text x="157.1" y="84.6">1</text>
<text x="159.2" y="85.4">U2A</text>
<text x="164.3" y="88">2</text>
<text x="169.3" y="85.4">R15</text>
<text x="169.3" y="87.1">330</text>
<text x="177.7" y="88">T4CK/RB2</text>
<text x="197.1" y="85.4">1</text>
<text x="197.1" y="87.1">2</text>
<text x="197.1" y="88.8">3</text>
<text x="205.1" y="89.7">~MEAS3</text>
<text x="206.8" y="84.5">MEAS3</text>
<text x="222.9" y="86.3">6</text>
<text x="222.9" y="89.7">5</text>
<text x="227.3" y="84.6">1</text>
<text x="229.4" y="85.4">U2B</text>
<text x="234.5" y="88">3</text>
<text x="239.5" y="85.4">R21</text>
<text x="239.5" y="87.1">330</text>
<text x="247.9" y="88">T2CK/RB3</text>
<text x="38.6" y="92.2">OSC1/RA2</text>
<text x="38.6" y="93.9">OSC2/RA3</text>
<text x="38.6" y="95.7">T1CK/RA4</text>
<text x="45.4" y="90.5">RA1</text>
<text x="51" y="91.4">9</text>
<text x="51" y="93.1">10</text>
<text x="51" y="94.8">12</text>
<text x="56.1" y="94.8">T1CK/RA4</text>
<text x="100.6" y="94.8">RB4</text>
<text x="108.2" y="90.5">6</text>
<text x="108.2" y="92.2">7</text>
<text x="108.2" y="93.9">8</text>
<text x="108.2" y="95.7">9</text>
<text x="113.3" y="90.5">14</text>
<text x="113.3" y="92.3">15</text>
<text x="113.3" y="94">16</text>
<text x="113.3" y="95.7">17</text>
<text x="124.4" y="93.4">MEAS2</text>
<text x="126.8" y="90.5">4</text>
<text x="139.5" y="95.7">R13</text>
<text x="151" y="95.7">R14</text>
<text x="157.1" y="93.1">4</text>
<text x="159.2" y="92.2">UA9637</text>
<text x="178.4" y="93.9">R16</text>
<text x="178.4" y="95.7">680</text>
<text x="194.6" y="93.6">MEAS3</text>
<text x="197.1" y="90.5">4</text>
<text x="209.5" y="95.7">R19</text>
<text x="221.2" y="95.7">R20</text>
<text x="227.3" y="93.1">4</text>
<text x="229.4" y="92.2">UA9637</text>
<text x="248.6" y="93.9">R22</text>
<text x="248.6" y="95.7">680</text>
<text x="64.1" y="99.1">R38</text>
<text x="64.1" y="100.8">10K</text>
<text x="72.7" y="97.4">R40</text>
<text x="72.7" y="99.1">680</text>
<text x="81.9" y="99.6">X1</text>
<text x="93.8" y="96.5">T1CK/RA4</text>
<text x="98.9" y="99.9">V3.3</text>
<text x="100.6" y="98.2">VIN</text>
<text x="100.6" y="101.7">GND</text>
<text x="108.2" y="97.4">10</text>
<text x="108.2" y="99.1">11</text>
<text x="108.2" y="100.8">12</text>
<text x="113.3" y="97.4">18</text>
<text x="113.3" y="99.1">VIN</text>
<text x="113.3" y="100.8">V3.3</text>
<text x="139.3" y="97.4">150</text>
<text x="151" y="97.4">150</text>
<text x="209.5" y="97.4">150</text>
<text x="221.2" y="97.4">150</text>
<text x="8" y="105.4">C</text>
<text x="29.4" y="103.8">V V</text>
<text x="29.4" y="104.9">S S</text>
<text x="29.4" y="106.1">S S</text>
<text x="34.5" y="102.6">A</text>
<text x="34.5" y="103.8">V</text>
<text x="34.5" y="104.9">S</text>
<text x="34.5" y="106.1">S</text>
<text x="39.7" y="102.6">V</text>
<text x="39.7" y="103.8">C</text>
<text x="39.7" y="104.9">A</text>
<text x="39.7" y="106.1">P</text>
<text x="44" y="104.2">MCLR</text>
<text x="51" y="103.4">1</text>
<text x="56.6" y="102.3">R37</text>
<text x="56.9" y="105.9">51</text>
<text x="62.9" y="103.4">MC</text>
<text x="70.5" y="105.6">30pF</text>
<text x="73.2" y="103.9">C6</text>
<text x="80.7" y="105.4">8MHz</text>
<text x="90.5" y="104">C7</text>
<text x="90.5" y="105.8">30pF</text>
<text x="103.4" y="105.1">Arduino</text>
<text x="106.1" y="106.8">Header</text>
<text x="108.2" y="102.5">13</text>
<text x="113.3" y="102.5">GND</text>
<text x="114.2" y="105.1">Pin</text>
<text x="138.3" y="105.1">MEAS2</text>
<text x="146.4" y="105.1">Line</text>
<text x="153.2" y="105.1">Receiver</text>
<text x="208.5" y="105.1">MEAS3</text>
<text x="216.6" y="105.1">Line</text>
<text x="223.4" y="105.1">Receiver</text>
<text x="266.4" y="105.4">C</text>
<text x="30.4" y="108.5">8</text>
<text x="32.1" y="108.5">1</text>
<text x="32.1" y="109.6">9</text>
<text x="35.5" y="108.5">2</text>
<text x="35.5" y="109.6">7</text>
<text x="40.6" y="108.5">2</text>
<text x="40.6" y="109.7">0</text>
<text x="42.4" y="111.2">C5</text>
<text x="42.4" y="113">10uF</text>
<text x="43.2" y="109.2">PIC32</text>
<text x="64.1" y="109.3">R39</text>
<text x="64.1" y="111.1">200</text>
<text x="117.7" y="111.9">V3.3</text>
<text x="124.4" y="111.9">1</text>
<text x="126.3" y="110.9">JP9</text>
<text x="131.4" y="111.9">2</text>
<text x="136.6" y="111.9">V3.3S</text>
<text x="160.6" y="111.9">VIN 1</text>
<text x="167.4" y="110.9">JP8</text>
<text x="172.5" y="111.9">2</text>
<text x="179.4" y="111.9">VINS</text>
<text x="208.5" y="111.9">V3.3S</text>
<text x="243.7" y="108.4">VIN</text>
<text x="42.4" y="114.7">10V</text>
<text x="47.8" y="114.7">Tant.</text>
<text x="70.6" y="117.9">BTN1</text>
<text x="70.6" y="119.6">Reset</text>
<text x="83.5" y="117.1">V3.3</text>
<text x="123.6" y="117.6">0.1uF</text>
<text x="126.3" y="115.9">C13</text>
<text x="144.1" y="117.9">V</text>
<text x="144.1" y="119.1">I</text>
<text x="145.1" y="115.4">1</text>
<text x="148.4" y="115">U3</text>
<text x="164.7" y="117.6">0.1uF</text>
<text x="167.4" y="115.9">C12</text>
<text x="185.2" y="117.9">V</text>
<text x="185.2" y="119.1">I</text>
<text x="186.2" y="115.4">1</text>
<text x="187.5" y="119.6">3VO</text>
<text x="189.8" y="115">U4</text>
<text x="193.1" y="118.8">2</text>
<text x="216.1" y="119.6">V</text>
<text x="217.1" y="117.1">1</text>
<text x="220.5" y="116.7">U5</text>
<text x="226.7" y="117.9">R41</text>
<text x="226.7" y="119.6">10K</text>
<text x="236.6" y="115.9">0.1uF</text>
<text x="240.7" y="114.1">C1</text>
<text x="248.6" y="115.9">0.1uF</text>
<text x="252.7" y="114.1">C2</text>
<text x="23.5" y="122.2">PIC32MX250F128B-I/SP</text>
<text x="88.8" y="121.2">C8</text>
<text x="88.8" y="122.9">0.1uF</text>
<text x="100.8" y="121.2">C9</text>
<text x="100.8" y="122.9">0.1uF</text>
<text x="112.8" y="121.2">C14</text>
<text x="112.8" y="122.9">0.1uF</text>
<text x="126.3" y="122.2">RB8</text>
<text x="136.4" y="122.2">3</text>
<text x="139" y="123.1">SCL</text>
<text x="144.1" y="120.2">N</text>
<text x="146.4" y="123.1">SDA</text>
<text x="152" y="122.2">4</text>
<text x="155.4" y="122.2">RB9</text>
<text x="167.4" y="122.2">RB8</text>
<text x="177.5" y="122.2">4</text>
<text x="180.1" y="123.1">SCL</text>
<text x="185.2" y="120.2">N</text>
<text x="187.5" y="124.8">SDA</text>
<text x="193.1" y="123.9">5</text>
<text x="196.5" y="123.9">RB9</text>
<text x="216.1" y="120.8">D</text>
<text x="216.1" y="121.9">D</text>
<text x="217" y="124.8">DATA</text>
<text x="223.9" y="123.9">2</text>
<text x="234.2" y="123.9">RB7</text>
<text x="41" y="132">IC2</text>
<text x="144.1" y="126">G</text>
<text x="144.1" y="127.2">N</text>
<text x="144.1" y="128.4">D</text>
<text x="145.1" y="130.7">2 BMP180-NR</text>
<text x="185.2" y="126">G</text>
<text x="185.2" y="127.2">N</text>
<text x="185.2" y="128.4">D</text>
<text x="186.2" y="130.7">3 SHT20</text>
<text x="214.3" y="127.7">G</text>
<text x="214.3" y="128.9">N</text>
<text x="214.3" y="130.1">D</text>
<text x="217.8" y="127.7">G</text>
<text x="217.8" y="128.9">N</text>
<text x="217.8" y="130.1">D</text>
<text x="25.2" y="135.9">VIN</text>
<text x="35.3" y="135.9">2</text>
<text x="37.9" y="133.7">MCP1703T</text>
<text x="37.9" y="136.8">VIN</text>
<text x="44" y="136.8">VOUT</text>
<text x="51" y="135.9">3</text>
<text x="56.1" y="135.9">V3.3</text>
<text x="73.2" y="135.9">V3.3</text>
<text x="83.3" y="135.9">1</text>
<text x="85.9" y="136.8">VDD</text>
<text x="86.1" y="133.9">MCP9701A</text>
<text x="89.1" y="132.1">IC3</text>
<text x="92" y="136.8">VOUT</text>
<text x="98.9" y="135.9">2</text>
<text x="102.3" y="135.9">AN11/RB13</text>
<text x="129.7" y="137.6">(No</text>
<text x="135.1" y="137.6">3.3</text>
<text x="140.6" y="137.6">V</text>
<text x="143.3" y="137.6">Regulator)</text>
<text x="165.7" y="137.6">Temperature/Pressure</text>
<text x="194.1" y="137.6">Sensor</text>
<text x="215.3" y="132.5">3</text>
<text x="218.8" y="132.5">4 AM2302</text>
<text x="28.7" y="139.3">C10</text>
<text x="28.7" y="141">4.7uF</text>
<text x="43.1" y="139.7">G</text>
<text x="43.1" y="140.9">N</text>
<text x="43.1" y="142.1">D</text>
<text x="57.8" y="139.3">C11</text>
<text x="57.8" y="141">4.7uF</text>
<text x="91" y="139.7">G</text>
<text x="91" y="140.9">N</text>
<text x="91" y="142.1">D</text>
<text x="108.4" y="141">VIN</text>
<text x="124.6" y="139.3">Temperature/Pressure</text>
<text x="153" y="139.3">Sensor</text>
<text x="165.7" y="139.3">(Internal</text>
<text x="179.2" y="139.3">3.3</text>
<text x="184.7" y="139.3">V</text>
<text x="187.4" y="139.3">Regulator)</text>
<text x="205.1" y="141.1">Humidity/Temperature</text>
<text x="233.5" y="141.1">Sensor</text>
<text x="8" y="146">B</text>
<text x="32.1" y="149.6">MCP1703T-3302E/To</text>
<text x="44.1" y="144.4">1</text>
<text x="92" y="144.4">3</text>
<text x="105.2" y="148.7">10K</text>
<text x="106.6" y="147">R6</text>
<text x="122.1" y="149.5">VIN</text>
<text x="189.7" y="149.6">MC</text>
<text x="194.5" y="147.4">JP6</text>
<text x="210.2" y="147.9">V3.3</text>
<text x="266.4" y="146">B</text>
<text x="33.8" y="151.3">3.3</text>
<text x="39.2" y="151.3">V</text>
<text x="41.9" y="151.3">Regulator</text>
<text x="59.5" y="151.3">Temperature</text>
<text x="75.7" y="151.3">Sensor</text>
<text x="112.6" y="155.6">LD1</text>
<text x="118.9" y="155.6">R12</text>
<text x="153.7" y="154.8">(P32_PGD)</text>
<text x="167.4" y="154.8">T5CK/RB0</text>
<text x="181.5" y="153.7">R34</text>
<text x="186.2" y="151.3">V3.3</text>
<text x="195.5" y="150.5">1</text>
<text x="195.5" y="152.2">2</text>
<text x="195.5" y="153.9">3</text>
<text x="195.5" y="155.6">4</text>
<text x="216.2" y="152.2">BTN2</text>
<text x="216.2" y="153.9">Program</text>
<text x="231.6" y="152.2">BTN3</text>
<text x="231.6" y="153.9">User</text>
<text x="239.9" y="155.4">R31</text>
<text x="18.2" y="159.9">7</text>
<text x="20.8" y="160.7">S1</text>
<text x="22.5" y="157.8">USB1</text>
<text x="27.5" y="160.7">G</text>
<text x="30.4" y="159.9">5</text>
<text x="30.4" y="161.6">4</text>
<text x="45.6" y="158.2">1</text>
<text x="48" y="157.3">JP1</text>
<text x="52.7" y="158.2">2</text>
<text x="56.1" y="158.2">T3CK/RB5</text>
<text x="75.8" y="158.1">VIN</text>
<text x="112.6" y="157.3">REF</text>
<text x="118.9" y="157.3">10K</text>
<text x="137.5" y="158.1">VIN</text>
<text x="153.7" y="158.2">(P32_PGC)</text>
<text x="167.4" y="158.2">RB1</text>
<text x="174.6" y="157.1">R35</text>
<text x="175.1" y="160.7">51</text>
<text x="182" y="157.3">51</text>
<text x="195.5" y="157.3">5</text>
<text x="195.5" y="159">6</text>
<text x="209.7" y="160.7">R30</text>
<text x="239.5" y="159">10K</text>
<text x="248.4" y="158.9">R33</text>
<text x="256.5" y="156.5">RB4</text>
<text x="256.5" y="159.9">RB7</text>
<text x="18.2" y="166.8">6</text>
<text x="20.8" y="167.6">S2</text>
<text x="26.2" y="162.5">ID</text>
<text x="26.2" y="164.2">D+</text>
<text x="26.2" y="165.9">D-</text>
<text x="27.5" y="167.6">V</text>
<text x="30.4" y="163.3">3</text>
<text x="30.4" y="165">2</text>
<text x="30.4" y="166.8">1</text>
<text x="35.5" y="166.7">UBUS</text>
<text x="45.6" y="163.3">1</text>
<text x="48" y="162.5">JP2</text>
<text x="48" y="167.6">JP3</text>
<text x="52.7" y="163.3">2</text>
<text x="57.8" y="163.3">P32_D+</text>
<text x="72.7" y="164.2">R27</text>
<text x="72.7" y="165.9">10K</text>
<text x="85.2" y="163.3">T3CK/RB5</text>
<text x="99.1" y="165.9">10K</text>
<text x="99.9" y="162.6">R5</text>
<text x="110.9" y="163.3">Q1</text>
<text x="110.9" y="165">2N3904</text>
<text x="126.3" y="164.2">LD2</text>
<text x="126.3" y="165.9">MEAS1</text>
<text x="126.3" y="167.6">LED4</text>
<text x="134.4" y="164.2">R18</text>
<text x="134.4" y="165.9">10K</text>
<text x="152.9" y="166.6">VIN</text>
<text x="165.7" y="166.8">MPLAB</text>
<text x="173.8" y="166.8">Programming</text>
<text x="190.1" y="166.8">Header</text>
<text x="194" y="162.1">PRGM</text>
<text x="194.6" y="163.8">Hdr</text>
<text x="209.7" y="162.5">10K</text>
<text x="225.1" y="164.2">R32</text>
<text x="225.1" y="165.9">10K</text>
<text x="248.1" y="162.5">10K</text>
<text x="16.7" y="173.6">USB</text>
<text x="18.9" y="171">USB</text>
<text x="22.1" y="173.6">Connector</text>
<text x="24.3" y="171">Micro</text>
<text x="45.6" y="168.5">1</text>
<text x="52.7" y="168.5">2</text>
<text x="57.8" y="168.5">P32_D-</text>
<text x="80.1" y="172.9">LD0</text>
<text x="97.2" y="173.6">(P32_PGD)</text>
<text x="98.9" y="171.9">T5CK/RB0</text>
<text x="113" y="171.2">R11</text>
<text x="124.6" y="171.9">Q2</text>
<text x="124.6" y="173.6">2N3904</text>
<text x="141.7" y="172.7">LD3</text>
<text x="149.8" y="172.7">R24</text>
<text x="206.8" y="171.9">V3.3</text>
<text x="213.6" y="173.6">1</text>
<text x="234.2" y="171.9">V3.3</text>
<text x="241" y="173.6">1</text>
<text x="21.8" y="178.4">J6</text>
<text x="80.1" y="174.4">Power</text>
<text x="112.8" y="174.4">10K</text>
<text x="128.4" y="179.8">R17</text>
<text x="141.7" y="174.4">MEAS2</text>
<text x="141.7" y="176.1">LED2</text>
<text x="149.8" y="174.4">10K</text>
<text x="168.3" y="175.2">VIN</text>
<text x="179.4" y="177">V3.3</text>
<text x="207.7" y="177.9">JP5</text>
<text x="215.4" y="177">2</text>
<text x="220.2" y="179.6">2.2K</text>
<text x="220.9" y="176">R28</text>
<text x="229.1" y="177">RB8</text>
<text x="235.1" y="177.9">JP4</text>
<text x="242.8" y="177">2</text>
<text x="247.6" y="179.6">2.2K</text>
<text x="248.3" y="176">R29</text>
<text x="256.5" y="177">RB9</text>
<text x="21.8" y="185.9">+5</text>
<text x="22.4" y="181.3">1</text>
<text x="22.4" y="183">2</text>
<text x="28.7" y="180.4">+5V</text>
<text x="37.2" y="182.2">1</text>
<text x="39" y="185.6">2</text>
<text x="42.4" y="185.6">VIN</text>
<text x="46.7" y="182.1">VIN</text>
<text x="61.2" y="185.6">Notes:</text>
<text x="114.3" y="180.4">T4CK/RB2</text>
<text x="128.2" y="183">10K</text>
<text x="140" y="180.4">Q3</text>
<text x="140" y="182.1">2N3904</text>
<text x="157.1" y="181.3">LD4</text>
<text x="157.1" y="183">MEAS3</text>
<text x="157.1" y="184.7">LED1</text>
<text x="165.2" y="181.3">R26</text>
<text x="165.2" y="183">10K</text>
<text x="180.6" y="183">VR1</text>
<text x="180.6" y="184.7">10K</text>
<text x="191.7" y="181.1">R36</text>
<text x="192.1" y="184.7">1K</text>
<text x="198.2" y="182.2">RB15</text>
<text x="213.6" y="182.1">3</text>
<text x="241" y="182.1">3</text>
<text x="8" y="186.7">A</text>
<text x="28.7" y="190.7">UBUS</text>
<text x="31.2" y="186.4">JP7</text>
<text x="37.2" y="190.7">3</text>
<text x="64.6" y="189">2.</text>
<text x="64.6" y="187.3">1.</text>
<text x="68.7" y="189">Does</text>
<text x="68.7" y="187.3">All</text>
<text x="74.1" y="187.3">resistors</text>
<text x="75.5" y="189">not</text>
<text x="80.9" y="189">include</text>
<text x="87.7" y="187.3">1/8W.</text>
<text x="91.7" y="189">EEPROM.</text>
<text x="129.7" y="189">T2CK/RB3</text>
<text x="143.6" y="191.6">10K</text>
<text x="143.8" y="188.3">R23</text>
<text x="155.4" y="189">Q4</text>
<text x="155.4" y="190.7">2N3904</text>
<text x="172.5" y="189.9">LD5</text>
<text x="172.5" y="191.6">LED3</text>
<text x="221.4" y="190.9">Samuel</text>
<text x="230.8" y="190.9">M.</text>
<text x="234.9" y="190.9">Goldwasser</text>
<text x="266.4" y="186.7">A</text>
<text x="25.2" y="194.2">Power</text>
<text x="33.4" y="194.2">Input</text>
<text x="152" y="197.6">RB1</text>
<text x="159.2" y="196.9">R25</text>
<text x="170.8" y="197.6">Q5</text>
<text x="204.9" y="196">Title</text>
<text x="221.4" y="194">Repairfaq.ORG</text>
<text x="33.8" y="199.3">Includes</text>
<text x="44.1" y="201">area</text>
<text x="46" y="199.3">most</text>
<text x="50.9" y="201">for</text>
<text x="52.8" y="199.3">features</text>
<text x="56.3" y="201">environmental</text>
<text x="65" y="199.3">of</text>
<text x="69" y="199.3">chipKit</text>
<text x="75.3" y="201">sensors,</text>
<text x="79.9" y="199.3">DP32</text>
<text x="86.6" y="199.3">with</text>
<text x="87.4" y="201">and</text>
<text x="92.9" y="201">unassigned</text>
<text x="93.4" y="199.3">line</text>
<text x="100.2" y="199.3">receivers</text>
<text x="107.8" y="201">pads.</text>
<text x="113.7" y="199.3">for</text>
<text x="119.2" y="199.3">uMD1,</text>
<text x="143.4" y="199.3">(P32_PGC)</text>
<text x="159" y="200.1">10K</text>
<text x="170.8" y="199.3">2N3904</text>
<text x="204.9" y="201">Size Document</text>
<text x="207.1" y="203.6">B</text>
<text x="220.7" y="198.4">Sam’s</text>
<text x="223.3" y="201">Number</text>
<text x="228.2" y="203.6">SG-uMD1-PCB</text>
<text x="228.8" y="198.4">Custom</text>
<text x="238.3" y="198.4">uMD1</text>
<text x="245.1" y="198.4">PCB</text>
<text x="261.6" y="201">REV</text>
<text x="261.6" y="203.6">1.2</text>
<text x="24.8" y="207.9">8</text>
<text x="56.9" y="207.9">7</text>
<text x="89" y="207.9">6</text>
<text x="121" y="207.9">5</text>
<text x="153.1" y="207.9">4</text>
<text x="185.1" y="207.9">3</text>
<text x="204.9" y="206.1">Date:</text>
<text x="217.2" y="207.9">2</text>
<text x="218.6" y="206.1">April</text>
<text x="226.7" y="206.1">22,</text>
<text x="232.1" y="206.1">2019 Sheet</text>
<text x="249.2" y="207.9">1</text>
<text x="254.9" y="206.1">of</text>
</g>
</svg>
